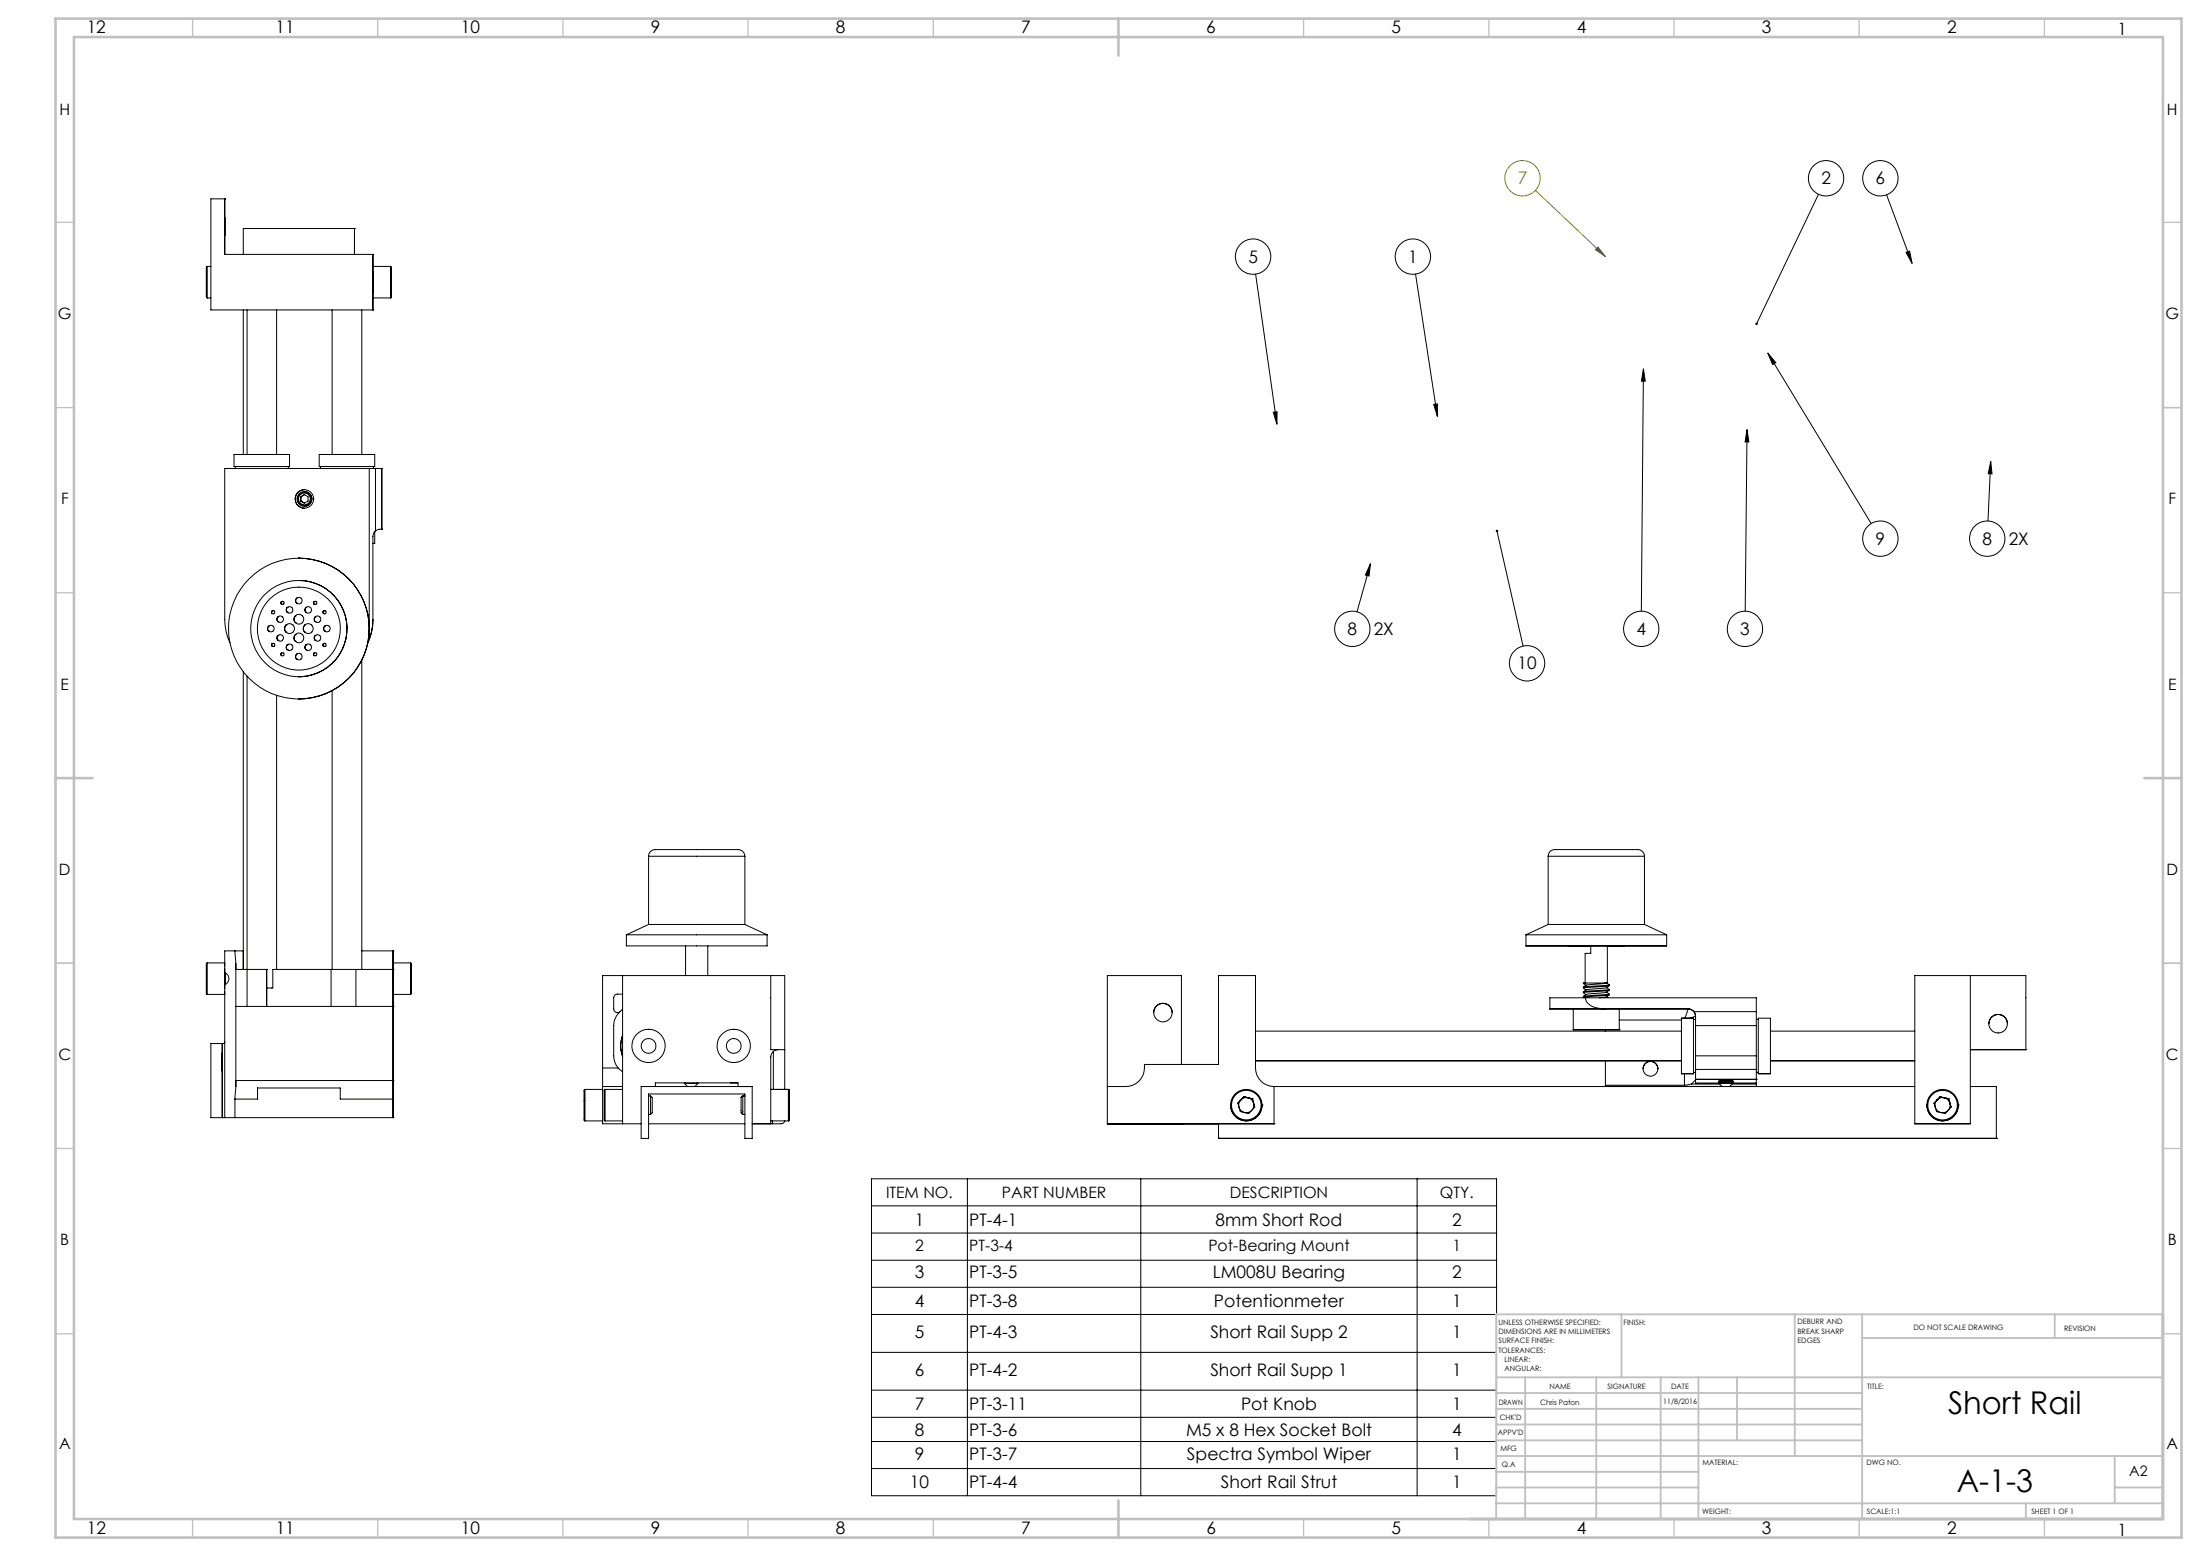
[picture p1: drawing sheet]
<svg xmlns="http://www.w3.org/2000/svg" width="594mm" height="420mm" viewBox="0 0 594 420" stroke-linecap="round" stroke-linejoin="round" font-family="sans-serif">
<g fill="none" stroke="#000" stroke-width=".27">
<path d="M491 52.4l-16.7 35M509.4 52.6l6.9 18.5M339 74l5.8 40.5M382.2 74l5.9 38.4M514.6 68.1l1-.3 .7 3.3zM443.7 99.6l.5 3.3h-1zM443.7 99.6l-.5 65.4M477.3 95.3l2.2 2.6-.9 .5zM477.3 95.3l27.9 46M343.8 111.3l1-.2v3.4zM387.1 109.2l1-.2v3.4zM471.7 116l.5 3.3h-1z"/>
<path d="M471.7 116l-.5 49M537.5 124.6l.3 3.3h-1zM537.5 124.6l-.7 16M370 152.2l-.4 3.3-.9-.3zM370 152.2l-3.6 13M404.2 143.3l7 31.1M235.3 318.2h168.8v85.5h-168.8zM261.2 318.2v85.5M308 318.2v85.5M382.6 318.2v85.5M235.3 332.8h168.8M235.3 325.5h168.8"/>
<path d="M235.3 340.2h168.8M235.3 347.5h168.8M235.3 354.8h168.8M235.3 365h168.8M235.3 375.2h168.8M235.3 382.6h168.8M235.3 389.1h168.8M235.3 396.4h168.8"/>
<circle cx="493" cy="48.1" r="4.8"/>
<circle cx="507.7" cy="48.1" r="4.8"/>
<circle cx="338.3" cy="69.3" r="4.8"/>
<circle cx="381.5" cy="69.3" r="4.8"/>
<circle cx="507.7" cy="145.4" r="4.8"/>
<circle cx="536.6" cy="145.4" r="4.8"/>
<circle cx="365.1" cy="169.7" r="4.8"/>
<circle cx="412.3" cy="179" r="4.8"/>
<circle cx="443.1" cy="169.7" r="4.8"/>
<circle cx="471.1" cy="169.7" r="4.8"/>
</g>
<g fill="none" stroke="#808000" stroke-width=".27">
<path d="M414.5 51.4l19 17.9M431.4 66.7l2.1 2.6-2.8-1.9z"/>
<circle cx="411.1" cy="48.1" r="4.8"/>
</g>
<g fill="none" stroke="#c0c0c0" stroke-width=".35">
<path d="M52 5v5M102 5v5M152 5v5M202 5v5M252 5v5M352 5v5M402 5v5M452 5v5M502 5v5M552 5v5M15 60h5M584 60h5"/>
<path d="M15 110h5M584 110h5M15 160h5M584 160h5M15 260h5M584 260h5M15 310h5M584 310h5M15 360h5M584 360h5M52 410v5M102 410v5"/>
<path d="M152 410v5M202 410v5M252 410v5M352 410v5M402 410v5M452 410v5M502 410v5M552 410v5"/>
</g>
<g fill="none" stroke="#c0c0c0" stroke-width=".5">
<path d="M437.8 354.8v17M484.6 354.8v38.2M502.8 354.8v55.2M554.8 354.8v6.4M584 354.8h-180v55.2M404 371.8h180M404 376h98.8M411.8 371.8v38.2M431 371.8v38.2M448.4 371.8v38.2M458.6 371.8v38.2M469 371.8v17"/>
<path d="M502.8 361.2h81.2M404 388.8h98.8M404 384.5h98.8M404 380.3h98.8M404 397.3h54.6M404 393h180M571 393v12.8M404 405.8h180M404 401.5h54.6M547 405.8v4.2M571 401.5h13"/>
</g>
<path d="M15 5h574v410h-574zM20 10h564v400h-564zM302 5v10M15 210h10M579 210h10M302 405v10" fill="none" stroke="#c0c0c0" stroke-width=".7"/>
<path d="M343.8 111.3l1-.2v3.4zM387.1 109.2l1-.2v3.4zM514.6 68.1l1-.3 .7 3.3zM474 87.2l.1 .5 .2-.3-.2 .3a.34 .34 0 0 0 .5-.1 .34 .34 0 0 0-.2-.5 .34 .34 0 0 0-.4 .1zM471.7 116l.5 3.3h-1zM443.7 99.6l.5 3.3h-1zM477.3 95.3l2.2 2.6-.9 .5zM370 152.2l-.4 3.3-.9-.3zM537.5 124.6l.3 3.3h-1zM403.9 143.1a.35 .35 0 0 0 .1 .6 .35 .35 0 0 0 .5-.3 .35 .35 0 0 0-.4-.4l.1 .3-.1-.3z" fill="#000"/>
<path d="M431.4 66.7l2.1 2.6-2.8-1.9z" fill="#808000"/>
<g fill="none" stroke="#000" stroke-width=".27">
<path d="M60.7 58.7v5zM60.7 53.7h.1M60.7 53.7h-3.8v30h43.8M60.7 53.7v15h40M55.7 72.2v8M56 71.9l-.3 .2M56 71.9v8.5M56 71.9h.9M95.7 61.7h.1M95.7 61.7v7M95.7 61.7h-30v7M100.7 73.2v6"/>
<path d="M100.7 68.7h.1M100.7 73.5v5.4M100.7 68.7v15M105.4 71.9l.3 .2v2M105.4 71.9h-4.7v8.5h4.7M105.4 71.9v8.5M105.7 73.9v4.6M55.8 80.3l.2 .1M56 80.4h.9M65.7 83.7v39M66.7 83.7v39M74.7 83.7v39"/>
<path d="M89.7 83.7v39M97.7 83.7v39M100.7 83.7h.1M105.7 80v.2v-8v8l-.3 .2M63.2 122.7h15v3.2h-15zM63.5 125.9v.6M77.9 125.9v.6M81.2 134.1h.1M81.2 135.2h.1M81.2 134.1l1-.6 1 .6v1.1l-1 .6-1-.6M81.2 134.1v1.1M82.2 136.7h.1"/>
<path d="M82.2 132.7h.1M82.2 132.7a2.05 2.05 0 0 1 2 2M82.2 132.2a2.5 2.5 0 0 0-2.5 2.5 2.5 2.5 0 0 0 2.5 2.5M84.2 134.7a2.05 2.05 0 0 1-2 2M86.2 122.7h15v3.2h-15zM86.5 125.9v.6M99.7 126.5h1.7M99.7 126.5h-39v40.7a15 15 0 0 0 1.4 6.3M99.7 126.5v46.1M100.9 125.9v.6M101.4 126.5h1.7M101.4 126.5v16.8"/>
<path d="M103.1 126.5h.1M103.1 126.5v16.4M80.7 156.7h.1M80.7 150.7h.1M80.7 156.7a13 13 0 0 1 13 13 13 13 0 0 1-13 13M80.7 150.7a19 19 0 0 1 19 19 19 19 0 0 1-19 19M101.2 143.4v3.3h-.5M101.4 143.3a1.66 1.66 0 0 0-.7 1.6v22.3M103.1 142.9h-.7l-1 .4M103.1 142.9h.1M72.5 170.3h.1M72.5 169h.1"/>
<path d="M72.5 169a.89 .89 0 0 1 1.3 0 .89 .89 0 0 1 0 1.3 .89 .89 0 0 1-1.3 0M72.5 169a.93 .93 0 0 0 0 1.3M73.4 164.9h.1M73.4 165.6h.1M73.4 174.4h.1M73.4 173.8a.44 .44 0 0 1 .7 0 .44 .44 0 0 1 0 .6 .44 .44 0 0 1-.7 0M73.4 173.8l-.1 .3 .1 .3M73.4 164.9a.44 .44 0 0 1 .7 .1 .44 .44 0 0 1 0 .6 .44 .44 0 0 1-.7 0M73.4 164.9l-.1 .4 .1 .3M73.4 173.8h.1M75 167.8h.1M75 166.5h.1"/>
<path d="M75 171.6a.89 .89 0 0 1 1.3 0 .89 .89 0 0 1 0 1.2 .89 .89 0 0 1-1.3 0M75 171.6a.81 .81 0 0 0 0 1.2M75 166.5a.89 .89 0 0 1 1.3 0 .89 .89 0 0 1 0 1.3 .89 .89 0 0 1-1.3 0M75 166.5a.85 .85 0 0 0 0 1.3M75 172.8h.1M75 171.6h.1M76 176.3h.1M76 176.9h.1M76 176.3v.6M76 176.3a.46 .46 0 0 1 .6 0 .46 .46 0 0 1 0 .6 .46 .46 0 0 1-.6 0M76 162.4a.45 .45 0 0 1 .6 0 .45 .45 0 0 1 0 .7 .45 .45 0 0 1-.6-.1M76 162.4v.6"/>
<path d="M76 163h.1M76 162.4h.1M77.2 168.7h.1M77.2 170.6h.1M77.2 168.7a1.35 1.35 0 0 1 1.9 0 1.35 1.35 0 0 1 0 1.9 1.35 1.35 0 0 1-1.9 0M77.2 168.7a1.34 1.34 0 0 0 0 1.9M77.5 174.1a.89 .89 0 0 1 1.3 0 .89 .89 0 0 1 0 1.2 .89 .89 0 0 1-1.3 0M77.5 174.1a.93 .93 0 0 0 0 1.2M77.5 164a.89 .89 0 0 1 1.3 0 .89 .89 0 0 1 0 1.3 .89 .89 0 0 1-1.3 0M77.5 164a.93 .93 0 0 0 0 1.3M77.5 165.3h.1M77.5 164h.1"/>
<path d="M77.5 174.1h.1M77.5 175.3h.1M79.8 173.1h.1M79.8 171.3h.1M79.8 168.1h.1M79.8 166.2h.1M79.8 166.2a1.32 1.32 0 0 1 1.8 0 1.32 1.32 0 0 1 0 1.9 1.32 1.32 0 0 1-1.8 0M79.8 166.2a1.31 1.31 0 0 0 0 1.9M79.8 171.3a1.32 1.32 0 0 1 1.8 0 1.32 1.32 0 0 1 0 1.8 1.32 1.32 0 0 1-1.8 0M79.8 171.3a1.31 1.31 0 0 0 0 1.8M80 177.9h.1M80 161.5h.1"/>
<path d="M80 176.6h.1M80 162.8h.1M80 161.5a.89 .89 0 0 1 1.3 0 .89 .89 0 0 1 0 1.3 .89 .89 0 0 1-1.3 0M80 161.5a.93 .93 0 0 0 0 1.3M80 176.6a.89 .89 0 0 1 1.3 0 .89 .89 0 0 1 0 1.2 .89 .89 0 0 1-1.3 .1M80 176.6a.92 .92 0 0 0 0 1.3M82.3 170.6h.1M82.3 168.7h.1M82.3 168.7a1.35 1.35 0 0 1 1.9 0 1.35 1.35 0 0 1 0 1.9 1.35 1.35 0 0 1-1.9 0M82.3 168.7a1.34 1.34 0 0 0 0 1.9M82.6 164h.1M82.6 165.3h.1"/>
<path d="M82.6 164a.89 .89 0 0 1 1.2 0 .89 .89 0 0 1 0 1.3 .89 .89 0 0 1-1.2 0M82.6 164a.93 .93 0 0 0 0 1.3M82.6 174.1a.93 .93 0 0 0 0 1.2M82.6 174.1a.89 .89 0 0 1 1.2 0 .89 .89 0 0 1 0 1.2 .89 .89 0 0 1-1.2 0M82.6 175.3h.1M82.6 174.1h.1M84.8 162.4h.1M84.8 176.9h.1M84.8 176.3h.1M84.8 163h.1M84.8 176.3v.6M84.8 176.3a.45 .45 0 0 1 .6 0 .45 .45 0 0 1 0 .6 .45 .45 0 0 1-.6 0"/>
<path d="M84.8 162.4a.45 .45 0 0 1 .6 0 .45 .45 0 0 1 0 .7 .45 .45 0 0 1-.6-.1M84.8 162.4v.6M85.1 171.6h.1M85.1 167.8h.1M85.1 172.8h.1M85.1 166.5h.1M85.1 166.5a.89 .89 0 0 1 1.3 0 .89 .89 0 0 1 0 1.3 .89 .89 0 0 1-1.3 0M85.1 166.5a.93 .93 0 0 0 0 1.3M85.1 171.6a.88 .88 0 0 0 0 1.2M85.1 171.6a.89 .89 0 0 1 1.2 0 .89 .89 0 0 1 0 1.2 .89 .89 0 0 1-1.2 0M87.3 164.9a.44 .44 0 0 1 .6 .1 .44 .44 0 0 1 0 .6 .44 .44 0 0 1-.6 0M87.3 164.9l-.1 .4 .1 .3"/>
<path d="M87.3 173.8l-.1 .3 .1 .3M87.3 173.8a.44 .44 0 0 1 .6 0 .44 .44 0 0 1 0 .6 .44 .44 0 0 1-.6 0M87.3 174.4h.1M87.3 173.8h.1M87.3 165.6h.1M87.3 164.9h.1M87.6 169a.89 .89 0 0 1 1.3 0 .89 .89 0 0 1 0 1.3 .89 .89 0 0 1-1.3 0M87.6 169a.93 .93 0 0 0 0 1.3M87.6 169h.1M87.6 170.3h.1M97.7 178.2v83.5M100.7 167.2l-.2 2.5-.8 2.9"/>
<path d="M100.7 167.2a14.3 14.3 0 0 1-1.4 6.3l.4-.9M65.7 181.3v80.4v-5h-2.3M66.7 182.5v89.2M74.7 187.7v74M80.7 182.7h.1M80.7 188.7h.1M89.7 186.4v75.3M175.1 231.1a2.05 2.05 0 0 1 2.8-1.8h19a5.4 5.4 0 0 1 3.7 .6l.5 1.2M175.1 231.1h26M175.1 231.1v18.4M201.1 231.1v18.4M418 231.1h26"/>
<path d="M418 231.1v18.4M419.7 229.3a1.75 1.75 0 0 0-1.7 1.8M419.8 229.3h22.4M442.2 229.3h.1M442.2 229.3a1.85 1.85 0 0 1 1.8 1.8M444 231.1v18.4M56 259.9l-.3 .2M56 259.9h4.7v8.5h-4.7M56 259.9v8.5M63.4 256.7l.3 3.4M63.4 256.7h-2.7v4.1M97.7 256.7h8.4"/>
<path d="M106.1 256.7v5M106.1 256.7h.1M106.1 259.9v8.5h4.7M106.1 259.9h4.7M106.1 256.7v3.2M110.8 259.9l.2 .1M110.8 259.9v8.5M169.1 252.3h38M169.1 252.3v3h38v-3M175.1 249.5h26M175.1 249.5l-6 2.8M185.1 255.3v8"/>
<path d="M191.1 255.3v8M201.1 249.5l6 2.8M412 252.3h38M412 252.3v3M418 249.5h26M418 249.5l-6 2.8M429.5 255.3h-17.5h38M429.5 255.3h-6h15h-4.5M429.5 255.3v2h-1.5v8M434 255.3h16M434 255.3v10M444 249.5l6 2.8"/>
<path d="M450 252.3v3M55.7 268.3l.3 .1M55.7 260.2v8M60.7 262.6a1.72 1.72 0 0 1 1.1 1.6 1.72 1.72 0 0 1-1.1 1.6M60.7 261.5v5.4M60.7 267.6v34.1M60.9 262.6v3.1M63.7 260.1v1.6h8.3M63.7 271.7h3M63.7 260.1v33.1M66.7 271.7h39.4M72 261.7h.1"/>
<path d="M72 261.7v10M89.4 261.7v10M96.1 261.7v10M106.1 261.2v6M106.1 271.7h.1M106.1 261.7h.1M106.1 261.7h-32.4v5h-1.7M106.1 261.5v5.4M106.1 261.7v40M111.1 268.3l-.3 .1M111.1 260.2v8zM111.1 261.9v4.6"/>
<path d="M168.1 268.3h-1.4a.96 .96 0 0 0-1 1v3a1.07 1.07 0 0 0 1.4 1M168.1 279.6a7.9 7.9 0 0 0 0 5.4M168.1 279.4a7.7 7.7 0 0 0 0 5.8M168.1 272.3a6 6 0 0 0-2.4 4.5v8.2a5.1 5.1 0 0 0 2.4 4.3M168.1 263.3v40M208.1 263.3v20h3.8M311.5 273.3a2.5 2.5 0 0 1 2.5-2.5 2.5 2.5 0 0 1 2.5 2.5M339 278.3h115M418.5 272.3h6.3M418.5 272.3h.1M424.8 277.9h.1M424.8 277.9h12.4"/>
<path d="M424.8 272.3h31M424.8 272.3v5.6M427.5 266.4v.3l.7 .5M427.5 267.7v.3l.7 .4M427.5 268.9l.2 .4M428.1 269.3a3 3 0 0 0 2.9 2.7l2.5 .3h-15M428.1 269.3h46.1v3.8M428.1 269.3h-9.6v3M428.2 265.3h-.7v.2l.7 .4M428.2 265.3l-.6 .1M428.2 265.3h5M433.2 265.3h.6"/>
<path d="M433.2 265.3h.8zM433.5 277.9v.4M433.7 265.3v.1M433.8 266.5l.7 .6M433.8 267.8l.7 .5v.3M433.8 269l.4 .3M433.8 265.3l-4.4 .5a2.06 2.06 0 0 0-1.8 .6l6.9-.6M433.8 265.3l.7 .5M433.8 265.3h.1M434.3 266.1l-.3 .3a6.5 6.5 0 0 1-3.6 .5 3.8 3.8 0 0 0-2.8 .8M434.3 267.4a2.02 2.02 0 0 1-1.9 .6l-3.6 .3-1.2 .6M434.3 268.6a1.78 1.78 0 0 1-1.8 .7h-.7"/>
<path d="M434.4 268.6l-6.9 .6M434.4 267.3l-6.9 .7M434.4 268.3l-6.8 .6M434.5 265.8l-.2 .4-6.7 .5M434.5 267.1l-7 .6M434.5 267.1v.2M437.2 277.9h.1M437.2 272.3v5.6M437.2 275.3h16.8M454 274.8h3.2v15h-3.2zM455.8 272.3a2.05 2.05 0 0 1 2 2M455.8 272.3h.1"/>
<path d="M455.8 272.3l.6 .1 1 .7M455.8 272.3l-.8 2.5M457.2 275.2h.6M457.4 273.1l.4 1.2M457.4 273.1h16.8M457.8 274.3v2.5M457.8 274.3l-1.5 .5M457.8 276.8h16.4M457.8 276.8v8.2M474.2 273.1v3.7M474.2 275.2h.5M474.2 276.8v8.2"/>
<path d="M474.7 274.8h3.3v15h-3.3zM478 278.3h39M532 263.3v40h-15v-40h30v20M537 276.3a2.5 2.5 0 0 1 2.5-2.5 2.5 2.5 0 0 1 2.5 2.5M60 284.2v5zM60 281.7h.1M60 281.7v20M60.7 281.2l-.4 .5h-3.4v20h3.8M63.4 296.7h6.1M63.4 296.7v5M63.7 293.2l-.3 3.5M69.5 293.7v3"/>
<path d="M106.1 291.7h.1M106.1 291.7v5h-14.2v-3h-22.4M106.1 291.7h-42.4v1.5M157.9 294.1l-.2 .2v8l.2 .3M157.9 294.1v8.5M157.9 294.1h4.8M162.7 288.3v5M162.7 293.3h5.4M162.7 288.3v-25h49.2v30.8M162.7 293.3v10h10.4M162.7 288.3h4.2M163.4 294.1l-.3 .1v8.2l.3 .2"/>
<path d="M163.4 294.1v8.5M163.4 294.1h4.7M173.1 293.3h30v14h-2v-12h-26v12h-2zM175.1 295.8h.5M175.6 295.8v5M175.6 295.8a1.1 1.1 0 0 1 .5 1.3v3.3l-.5 .4M177 293.3v-1h22.3v1M184.8 292.4h3.7M184.8 292.4l.8 .9M185 292.3l-.2 .1M188.2 292.3l.3 .1M188.5 292.4l-.9 .9"/>
<path d="M197.2 292.3h1.8M200.6 295.8v5M200.6 295.8l-.5 .4v4.2l.5 .4M200.6 295.8h.5M208.1 294.1h4.8M208.8 283.8v10.3M210.1 283.3a1.99 1.99 0 0 0-2 2v18M212.9 294.1l.2 .2M212.9 294.1v8.5M213.1 294.3v8M299 293.3h5a5.1 5.1 0 0 0 5-6h20v-24h10v25a5 5 0 0 0 5 5M319 287.3v-24h-20v40"/>
<path d="M332.2 298.3h.1M332.2 298.3a4.3 4.3 0 0 0 4.3 4.3 4.3 4.3 0 0 0 4.2-4.3M335 296.9l-.8 .9M335.8 296h.1M335.8 296l-1.6 1.8M335.8 296l2.3 .6M335.8 296l-.8 .9M335.8 296l1.2 .3M337 296.3a2.05 2.05 0 0 1 1.4 2.8 2.05 2.05 0 0 1-3 .9 2.05 2.05 0 0 1-.4-3.1M337 296.3a2.08 2.08 0 0 0-2 .6M337 296.3l1.1 .3M338.1 296.6h.1"/>
<path d="M338.1 296.6l.7 2.3-1.7 1.7-2.2-.6-.7-2.2M339 286.3h115M340.7 298.3h.1M344 293.3h173M344 293.3v10M433.5 292.9v.3h31.5M433.5 292.9h21.3M433.5 286.3v6.6M443.6 288.5a2.01 2.01 0 0 1 2-2 2.01 2.01 0 0 1 2 2M454.8 289.8v3.1M456.7 292.6l-1.9 .3M456.7 292.6h7.6"/>
<path d="M457.2 289.5h.6M457.8 285v3.7M457.8 288.7v2.6M457.8 291.3h.1M457.8 291.3v1h6.5M457.8 291.5l-1.1 1.1M457.8 285h16.4M457.8 288.7h16.4M457.8 291.3h16.4M464 292h4M464 291.9h4M464 292l.4 .3"/>
<path d="M464 291.9v.1M464 291.3l.4 .3M464.1 292.4h3.7M464.1 292.4l.9 .9M464.4 292.3h3.2M464.4 291.6h3.2M464.4 291.6l-.4 .3M464.4 292.3l-.3 .1M467.6 291.6l.4 .3M467.6 292.3l.2 .1M467.6 292.6h6.6M467.7 292.3h6.5"/>
<path d="M467.8 292.4l-.8 .9M468 292l-.4 .3M468 291.9v.1M468 291.3l-.4 .3M474.2 285v3.7M474.2 288.7v2.6M474.2 291.3h.1M474.2 291.3v1M474.2 292.6v.6h-7.2M474.2 289.5h.5M474.2 292.3v.3M478 286.3h39"/>
<path d="M520.2 298.3h.1M520.2 298.3a4.3 4.3 0 0 0 3.4 4.2M523 296.9l-.8 .9M523.8 296.1h.1M523.8 296.1l2.3 .5M523.8 296.1l-1.6 1.7M523.8 296.1l-.8 .8M523.8 296.1l1.1 .2M524.9 296.3a2.05 2.05 0 0 1 1.5 2.8 2.05 2.05 0 0 1-3 .9 2.05 2.05 0 0 1-.4-3.1M524.9 296.3a1.99 1.99 0 0 0-1.9 .6M524.9 296.3l1.2 .3M526.1 296.6h.1"/>
<path d="M526.1 296.6l.7 2.2-1.6 1.7-2.3-.4-.7-2.3M528.7 298.3h.1M528.7 298.3a4.3 4.3 0 0 1-5.1 4.2M532 293.3h7v14M532 283.3h15M547 283.3h.1M60 301.7h.1M60.7 301.7h2.7M63.4 301.7h42.7M106.1 301.7h.1M157.9 302.6h4.8M163.4 302.6h4.7"/>
<path d="M175.1 300.8h.5M175.1 303.3h26M200.6 300.8h.5M203.1 303.3h5M208.1 303.3h.5M208.1 302.6h4.8M208.6 302.6v.7M211.9 302.6l-.4 .6-.6 .1h-2.3M213.1 302.3l-.2 .3M299 303.3h.1M299 303.3h45M309 303.3h.1"/>
<path d="M319 303.3h.5M319 303.3h.1M329 307.3h.1M329 307.3h210M329 303.3v4M344 303.3h.1M539 307.3h.1"/>
<circle cx="82.2" cy="134.7" r="1.62"/>
<circle cx="82.2" cy="134.7" r="2.51"/>
<circle cx="82.2" cy="134.7" r="2"/>
<circle cx="82.2" cy="134.7" r="1.78"/>
<circle cx="80.7" cy="169.7" r="19"/>
<circle cx="80.7" cy="169.7" r="13"/>
<circle cx="80.7" cy="169.7" r="11.2"/>
<circle cx="314" cy="273.3" r="2.51"/>
<circle cx="539.5" cy="276.3" r="2.5"/>
<circle cx="175.1" cy="282.3" r="4.5"/>
<circle cx="175.1" cy="282.3" r="2"/>
<circle cx="198.1" cy="282.3" r="4.5"/>
<circle cx="198.1" cy="282.3" r="2"/>
<circle cx="336.5" cy="298.3" r="4"/>
<circle cx="336.5" cy="298.3" r="4.3"/>
<circle cx="445.6" cy="288.5" r="2"/>
<circle cx="524.5" cy="298.3" r="4.3"/>
<circle cx="524.5" cy="298.3" r="4"/>
</g>
<g font-size="8.5">
<text x="526" y="381.8">Short Rail</text>
<text x="528.3" y="402.7">A-1-3</text>
</g>
<g font-size="4.7">
<text x="23.4" y="9">12</text>
<text x="74.4" y="9">11</text>
<text x="124.4" y="9">10</text>
<text x="175.7" y="9">9</text>
<text x="225.7" y="9">8</text>
<text x="275.7" y="9">7</text>
<text x="325.7" y="9">6</text>
<text x="375.7" y="9">5</text>
<text x="425.7" y="9">4</text>
<text x="475.7" y="9">3</text>
<text x="525.7" y="9">2</text>
<text x="491.8" y="49.8">2</text>
<text x="506.4" y="49.8">6</text>
<text x="337.1" y="70.9">5</text>
<text x="380.2" y="70.9">1</text>
<text x="506.4" y="147.1">9</text>
<text x="535.3" y="147.1">8</text>
<text x="542.3" y="147.1">2X</text>
<text x="363.8" y="171.4">8</text>
<text x="370.9" y="171.5">2X</text>
<text x="441.9" y="171.4">4</text>
<text x="469.9" y="171.4">3</text>
<text x="409.7" y="180.7">10</text>
<text x="247" y="330.8">1</text>
<text x="261.7" y="330.8">PT-4-1</text>
<text x="328.2" y="330.8">8mm Short Rod</text>
<text x="392.1" y="330.8">2</text>
<text x="247" y="345.1">3</text>
<text x="261.7" y="345.1">PT-3-5</text>
<text x="327.4" y="345.1">LM008U Bearing</text>
<text x="392.1" y="345.1">2</text>
<text x="247" y="352.8">4</text>
<text x="261.7" y="352.8">PT-3-8</text>
<text x="327.8" y="352.8">Potentionmeter</text>
<text x="392.1" y="352.8">1</text>
<text x="247" y="361.1">5</text>
<text x="261.7" y="361.1">PT-4-3</text>
<text x="326.8" y="361.1">Short Rail Supp 2</text>
<text x="392.1" y="361.1">1</text>
<text x="247" y="371.4">6</text>
<text x="261.7" y="371.4">PT-4-2</text>
<text x="326.8" y="371.4">Short Rail Supp 1</text>
<text x="392.1" y="371.4">1</text>
<text x="247" y="380.6">7</text>
<text x="261.7" y="380.6">PT-3-11</text>
<text x="335.1" y="380.6">Pot Knob</text>
<text x="392.1" y="380.6">1</text>
<text x="247" y="387.5">8</text>
<text x="261.7" y="387.5">PT-3-6</text>
<text x="320.2" y="387.5">M5 x 8 Hex Socket Bolt</text>
<text x="392.1" y="387.5">4</text>
<text x="247" y="394">9</text>
<text x="261.7" y="394">PT-3-7</text>
<text x="320.5" y="394">Spectra Symbol Wiper</text>
<text x="392.1" y="394">1</text>
<text x="245.7" y="401.7">10</text>
<text x="261.7" y="401.7">PT-4-4</text>
<text x="329.6" y="401.7">Short Rail Strut</text>
<text x="392.1" y="401.7">1</text>
<text x="23.4" y="414">12</text>
<text x="74.4" y="414">11</text>
<text x="124.4" y="414">10</text>
<text x="175.7" y="414">9</text>
<text x="225.7" y="414">8</text>
<text x="275.7" y="414">7</text>
<text x="325.7" y="414">6</text>
<text x="375.7" y="414">5</text>
<text x="425.7" y="414">4</text>
<text x="475.7" y="414">3</text>
<text x="525.7" y="414">2</text>
</g>
<text font-size="4.7" fill="#808000" x="409.8" y="49.8">7</text>
<g font-size="4.6">
<text x="571.7" y="9.6">1</text>
<text x="571.7" y="414.6">1</text>
</g>
<g font-size="4.2">
<text x="16.1" y="31.1">H</text>
<text x="585.1" y="31.1">H</text>
<text x="15.7" y="86.1">G</text>
<text x="584.7" y="86.1">G</text>
<text x="16.5" y="136.1">F</text>
<text x="585.5" y="136.1">F</text>
<text x="16.4" y="186.1">E</text>
<text x="585.4" y="186.1">E</text>
<text x="15.9" y="236.1">D</text>
<text x="584.9" y="236.1">D</text>
<text x="15.8" y="286.1">C</text>
<text x="584.8" y="286.1">C</text>
<text x="239.2" y="323.4">ITEM NO.</text>
<text x="270.5" y="323.4">PART NUMBER</text>
<text x="332.1" y="323.4">DESCRIPTION</text>
<text x="388.8" y="323.4">QTY.</text>
<text x="16.3" y="336.1">B</text>
<text x="247.1" y="337.6">2</text>
<text x="261.7" y="337.6">PT-3-4</text>
<text x="326.3" y="337.6">Pot-Bearing Mount</text>
<text x="392.2" y="337.6">1</text>
<text x="585.3" y="336.1">B</text>
<text x="15.9" y="391.1">A</text>
<text x="584.9" y="391.1">A</text>
</g>
<text font-size="3.9" x="574.9" y="398.5">A2</text>
<g font-size="2">
<text x="404.6" y="357.6">UNLESS OTHERWISE SPECIFIED:</text>
<text x="438.4" y="357.6">FINISH:</text>
<text x="485.3" y="357.5">DEBURR AND</text>
<text x="485.3" y="360">BREAK SHARP</text>
<text x="516.6" y="359">DO NOT SCALE DRAWING</text>
<text x="557.3" y="359.2">REVISION</text>
<text x="404.6" y="360.1">DIMENSIONS ARE IN MILLIMETERS</text>
<text x="404.6" y="362.6">SURFACE FINISH:</text>
<text x="404.6" y="365.1">TOLERANCES:</text>
<text x="485.3" y="362.5">EDGES</text>
<text x="406.2" y="367.6">LINEAR:</text>
<text x="406.2" y="370.1">ANGULAR:</text>
<text x="418.3" y="375">NAME</text>
<text x="434" y="374.9">SIGNATURE</text>
<text x="451.2" y="374.9">DATE</text>
<text x="504.1" y="374.9">TITLE:</text>
<text x="404.6" y="379.1">DRAWN</text>
<text x="404.9" y="383.3">CHK'D</text>
<text x="415.8" y="379.1">Chris Paton</text>
<text x="449.1" y="378.9">11/8/2016</text>
<text x="404.4" y="387.4">APPV'D</text>
<text x="405.1" y="391.8">MFG</text>
<text x="405.5" y="396">Q.A</text>
<text x="459.6" y="395.5">MATERIAL:</text>
<text x="504" y="395.5">DWG NO.</text>
<text x="459.6" y="408.5">WEIGHT:</text>
<text x="504.1" y="408.6">SCALE:1:1</text>
<text x="548.5" y="408.6">SHEET 1 OF 1</text>
</g>
</svg>
